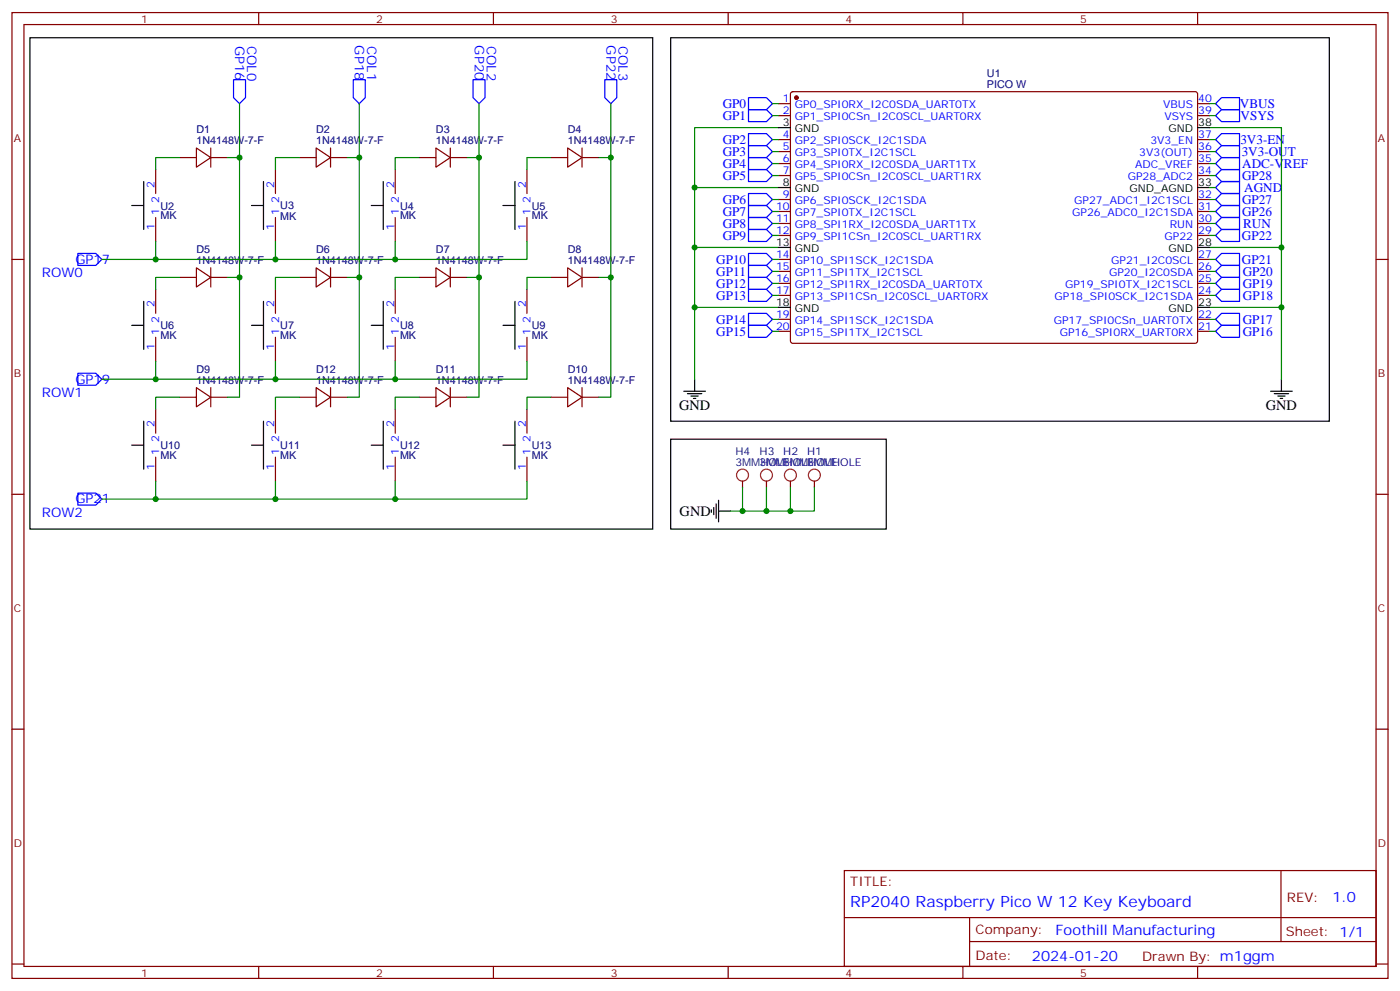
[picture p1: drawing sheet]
<svg xmlns="http://www.w3.org/2000/svg" width="412mm" height="292mm" viewBox="0 0 412 292" stroke-linecap="round" stroke-linejoin="round" font-family="sans-serif">
<g fill="none" stroke="#870000" stroke-width=".35">
<path d="M3.5 3.7h405.4v284.3h-405.4zM7.1 7.2h398.2v277.3h-398.2zM76.2 3.7v3.5M145.3 3.7v3.5M214.5 3.7v3.5M283.6 3.7v3.5M352.8 3.7v3.5M229.3 30.5h3.5M229.3 34h3.5M233.1 27.2l.4-.2h118.8l.5 .7-.1 72.9-.6 .5-118.8-.1-.5-.6v-72.7zM352.8 30.5h3.5M352.8 34h3.5"/>
<path d="M45.9 49.9v7.1M52.9 46.4h5M57.9 43.6l4.2 2.8-4.2 2.8zM62.1 43.6v5.6M62.1 46.4h4.9M81.1 49.9v7.1M88.2 46.4h4.9M93.1 43.6l4.3 2.8-4.3 2.8zM97.4 46.4h4.9M97.4 43.6v5.6M116.4 49.9v7.1M123.5 46.4h4.9"/>
<path d="M128.4 43.6l4.2 2.8-4.2 2.8zM132.6 46.4h5M132.6 43.6v5.6M155.2 49.9v7.1M162.3 46.4h4.9M167.2 43.6l4.2 2.8-4.2 2.8zM171.4 46.4h5M171.4 43.6v5.6M229.3 41.1h3.5M229.3 44.6h3.5M229.3 48.2h3.5M229.3 51.7h3.5"/>
<path d="M229.3 58.7h3.5M352.8 41.1h3.5M352.8 44.6h3.5M352.8 48.2h3.5M352.8 51.7h3.5M352.8 58.7h3.5M3.5 76.4h3.6M45.9 64v7.1M57.9 78.8l4.2 2.9-4.2 2.8zM62.1 78.8v5.7M81.1 64v7.1M93.1 78.8l4.3 2.9-4.3 2.8z"/>
<path d="M97.4 78.8v5.7M116.4 64v7.1M128.4 78.8l4.2 2.9-4.2 2.8zM132.6 78.8v5.7M155.2 64v7.1M167.2 78.8l4.2 2.9-4.2 2.8zM171.4 78.8v5.7M229.3 76.4h3.5M229.3 62.3h3.5M229.3 65.8h3.5M229.3 69.3h3.5M229.3 79.9h3.5"/>
<path d="M352.8 76.4h3.5M352.8 62.3h3.5M352.8 65.8h3.5M352.8 69.3h3.5M352.8 79.9h3.5M405.3 76.4h3.6M45.9 85.2v7.1M45.9 99.3v7.1M52.9 81.7h5M62.1 81.7h4.9M81.1 85.2v7.1M81.1 99.3v7.1"/>
<path d="M88.2 81.7h4.9M97.4 81.7h4.9M116.4 85.2v7.1M116.4 99.3v7.1M123.5 81.7h4.9M132.6 81.7h5M155.2 85.2v7.1M155.2 99.3v7.1M162.3 81.7h4.9M171.4 81.7h5M229.3 83.4h3.5M229.3 87h3.5"/>
<path d="M229.3 94h3.5M229.3 97.5h3.5M352.8 83.4h3.5M352.8 87h3.5M352.8 94h3.5M352.8 97.5h3.5M52.9 116.9h5M57.9 114.1l4.2 2.8-4.2 2.9zM62.1 114.1v5.7M62.1 116.9h4.9M88.2 116.9h4.9M93.1 114.1l4.3 2.8-4.3 2.9z"/>
<path d="M97.4 114.1v5.7M97.4 116.9h4.9M123.5 116.9h4.9M128.4 114.1l4.2 2.8-4.2 2.9zM132.6 114.1v5.7M132.6 116.9h5M162.3 116.9h4.9M167.2 114.1l4.2 2.8-4.2 2.9zM171.4 114.1v5.7M171.4 116.9h5M45.9 120.5v7M45.9 134.6v7"/>
<path d="M81.1 120.5v7M81.1 134.6v7M116.4 120.5v7M116.4 134.6v7M155.2 120.5v7M155.2 134.6v7M3.5 145.5h3.6M218.7 141.6v1.8M225.8 141.6v1.8M232.8 141.6v1.8M239.9 141.6v1.8M405.3 145.5h3.6"/>
<path d="M3.5 214.7h3.6M405.3 214.7h3.6M248.7 256.3h156.6v28.2h-156.6zM377.3 256.3v20.9M248.7 270.1h156.5M285.6 277.2h119.6M285.6 270.1v14.2M3.5 283.8h3.6M76.2 284.5v3.5M145.3 284.5v3.5M214.5 284.5v3.5M283.6 284.5v3.5"/>
<path d="M352.8 284.5v3.5M405.3 283.8h3.6"/>
</g>
<g fill="none" stroke="#00f" stroke-width=".35">
<path d="M68.8 23.5h3.5v5.3l-1.7 1.7-1.8-1.7zM104.1 23.5h3.5v5.3l-1.8 1.7-1.7-1.7zM139.3 23.5h3.6v5.3l-1.8 1.7-1.8-1.7zM178.2 23.5h3.5v5.3l-1.8 1.7-1.7-1.7zM220.5 28.8h5.3l1.7 1.7-1.7 1.8h-5.3zM220.5 32.3h5.3l1.7 1.7-1.7 1.8h-5.3zM220.5 39.3h5.3l1.7 1.8-1.7 1.8h-5.3zM358.1 34l1.7-1.7h5.3v3.5h-5.3zM359.8 28.8h5.3v3.5h-5.3l-1.7-1.8zM220.5 42.9h5.3l1.7 1.7-1.7 1.8h-5.3zM220.5 46.4h5.3l1.7 1.8-1.7 1.7h-5.3zM220.5 49.9h5.3l1.7 1.8-1.7 1.7h-5.3z"/>
<path d="M220.5 57h5.3l1.7 1.7-1.7 1.8h-5.3zM358.1 41.1l1.7-1.8h5.3v3.6h-5.3zM358.1 48.2l1.7-1.8h5.3v3.5h-5.3zM359.8 42.9h5.3v3.5h-5.3l-1.7-1.8zM359.8 49.9h5.3v3.5h-5.3l-1.7-1.7zM359.8 53.4h5.3v3.6h-5.3l-1.7-1.8zM359.8 57h5.3v3.5h-5.3l-1.7-1.8zM22.9 74.6h5.3l1.8 1.8-1.8 1.7h-5.3zM220.5 60.5h5.3l1.7 1.8-1.7 1.7h-5.3zM220.5 64h5.3l1.7 1.8-1.7 1.8h-5.3zM220.5 67.6h5.3l1.7 1.7-1.7 1.8h-5.3zM220.5 74.6h5.3l1.7 1.8-1.7 1.7h-5.3z"/>
<path d="M220.5 78.1h5.3l1.7 1.8-1.7 1.8h-5.3zM358.1 62.3l1.7-1.8h5.3v3.5h-5.3zM358.1 79.9l1.7-1.8h5.3v3.6h-5.3zM358.1 69.3l1.7-1.7h5.3v3.5h-5.3zM359.8 64h5.3v3.6h-5.3l-1.7-1.8zM359.8 74.6h5.3v3.5h-5.3l-1.7-1.7zM220.5 81.7h5.3l1.7 1.7-1.7 1.8h-5.3zM220.5 85.2h5.3l1.7 1.8-1.7 1.7h-5.3zM220.5 92.3h5.3l1.7 1.7-1.7 1.8h-5.3zM220.5 95.8h5.3l1.7 1.7-1.7 1.8h-5.3zM358.1 87l1.7-1.8h5.3v3.5h-5.3zM358.1 94l1.7-1.7h5.3v3.5h-5.3z"/>
<path d="M359.8 81.7h5.3v3.5h-5.3l-1.7-1.8zM359.8 95.8h5.3v3.5h-5.3l-1.7-1.8zM22.9 109.9h5.3l1.8 1.8-1.8 1.7h-5.3zM22.9 145.2h5.3l1.8 1.7-1.8 1.8h-5.3z"/>
</g>
<g fill="none" stroke="#000" stroke-width=".35">
<path d="M8.8 11.1h183.5v144.7h-183.5zM197.6 11.1h194v112.9h-194zM229.3 37.6h3.5M352.8 37.6h3.5M42.3 53.4v14.2M77.6 53.4v14.2M112.9 53.4v14.2M151.7 53.4v14.2M229.3 55.2h3.5M352.8 55.2h3.5M38.8 60.5h3.5M74.1 60.5h3.5"/>
<path d="M109.4 60.5h3.5M148.2 60.5h3.5M229.3 72.8h3.5M352.8 72.8h3.5M38.8 95.8h3.5M42.3 88.7v14.1M74.1 95.8h3.5M77.6 88.7v14.1M109.4 95.8h3.5M112.9 88.7v14.1M148.2 95.8h3.5M151.7 88.7v14.1"/>
<path d="M229.3 90.5h3.5M352.8 90.5h3.5M201.4 115.2h6.4M202.5 115.9h4.2M203.6 116.6h2.1M204.3 117.3h.7M204.6 111.7v3.5M374.3 115.2h6.3M375.4 115.9h4.2M376.4 116.6h2.1M377.1 117.3h.7M377.5 111.7v3.5"/>
<path d="M38.8 131.1h3.5M42.3 124v14.1M74.1 131.1h3.5M77.6 124v14.1M109.4 131.1h3.5M112.9 124v14.1M148.2 131.1h3.5M151.7 124v14.1M197.6 129.3h63.5v26.5h-63.5zM209.5 150.1v.7M210.3 149.4v2.1M211 148.3v4.3"/>
<path d="M211.7 150.5h3.5M211.7 147.3v6.3"/>
</g>
<g fill="none" stroke="#008700" stroke-width=".35">
<path d="M70.6 30.5v15.9M105.8 30.5v15.9M141.1 30.5v15.9M179.9 30.5v15.9M227.5 30.5h1.8M227.5 34h1.8M229.3 37.6h-24.7v17.6h24.7M356.3 37.6h21.2v35.2h-21.2M356.3 30.5h1.8M356.3 34h1.8M52.9 46.4h-7v3.5M67 46.4h3.6v35.3h-3.6"/>
<path d="M88.2 46.4h-7.1v3.5M102.3 46.4h3.5v35.3h-3.5M123.5 46.4h-7.1v3.5M137.6 46.4h3.5v35.3h-3.5M162.3 46.4h-7.1v3.5M176.4 46.4h3.5v35.3h-3.5M204.6 55.2v17.6h24.7M227.5 58.7h1.8M227.5 41.1h1.8M227.5 44.6h1.8M227.5 48.2h1.8M227.5 51.7h1.8"/>
<path d="M356.3 58.7h1.8M356.3 55.2h1.8M356.3 41.1h1.8M356.3 44.6h1.8M356.3 48.2h1.8M356.3 51.7h1.8M30 76.4h15.9M45.9 71.1v5.3h35.2M81.1 71.1v5.3h35.3M116.4 71.1v5.3h38.8v-5.3M204.6 72.8v17.7h24.7M227.5 76.4h1.8"/>
<path d="M227.5 79.9h1.8M227.5 69.3h1.8M227.5 65.8h1.8M227.5 62.3h1.8M356.3 76.4h1.8M356.3 79.9h1.8M356.3 69.3h1.8M356.3 65.8h1.8M356.3 62.3h1.8M377.5 72.8v17.7h-21.2M52.9 81.7h-7v3.5M70.6 81.7v35.2h-3.6"/>
<path d="M88.2 81.7h-7.1v3.5M105.8 81.7v35.2h-3.5M123.5 81.7h-7.1v3.5M141.1 81.7v35.2h-3.5M162.3 81.7h-7.1v3.5M179.9 81.7v35.2h-3.5M204.6 90.5v21.2M227.5 87h1.8M227.5 94h1.8M227.5 97.5h1.8M227.5 83.4h1.8M356.3 87h1.8"/>
<path d="M356.3 94h1.8M356.3 97.5h1.8M356.3 83.4h1.8M377.5 90.5v21.2M30 111.7h15.9M45.9 106.4v5.3h35.2M52.9 116.9h-7v3.6M81.1 106.4v5.3h35.3M88.2 116.9h-7.1v3.6M116.4 106.4v5.3h38.8v-5.3M123.5 116.9h-7.1v3.6M162.3 116.9h-7.1v3.6"/>
<path d="M30 146.9h15.9M45.9 141.6v5.3h35.2M81.1 141.6v5.3h35.3M116.4 141.6v5.3h38.8v-5.3M218.7 143.4v7.1h-3.5M225.8 143.4v7.1h-7.1M232.8 143.4v7.1h-7M239.9 143.4v7.1h-7.1"/>
</g>
<circle cx="234.6" cy="28.8" r=".53" fill="#870000" stroke="#870000" stroke-width=".35"/>
<g fill="none" stroke="#8c2424" stroke-width=".35">
<circle cx="218.7" cy="139.9" r="1.76"/>
<circle cx="225.8" cy="139.9" r="1.76"/>
<circle cx="232.8" cy="139.9" r="1.76"/>
<circle cx="239.9" cy="139.9" r="1.76"/>
</g>
<g fill="#060">
<circle cx="70.6" cy="81.7" r=".88"/>
<circle cx="105.8" cy="81.7" r=".88"/>
<circle cx="141.1" cy="81.7" r=".88"/>
<circle cx="179.9" cy="81.7" r=".88"/>
<circle cx="116.4" cy="76.4" r=".88"/>
<circle cx="81.1" cy="76.4" r=".88"/>
<circle cx="116.4" cy="111.7" r=".88"/>
<circle cx="81.1" cy="111.7" r=".88"/>
<circle cx="116.4" cy="146.9" r=".88"/>
<circle cx="81.1" cy="146.9" r=".88"/>
<circle cx="45.9" cy="111.7" r=".88"/>
<circle cx="45.9" cy="146.9" r=".88"/>
<circle cx="45.9" cy="76.4" r=".88"/>
<circle cx="179.9" cy="46.4" r=".88"/>
<circle cx="141.1" cy="46.4" r=".88"/>
<circle cx="105.8" cy="46.4" r=".88"/>
<circle cx="70.6" cy="46.4" r=".88"/>
<circle cx="204.6" cy="55.2" r=".88"/>
<circle cx="204.6" cy="72.8" r=".88"/>
<circle cx="377.5" cy="72.8" r=".88"/>
<circle cx="204.6" cy="90.5" r=".88"/>
<circle cx="377.5" cy="90.5" r=".88"/>
<circle cx="218.7" cy="150.5" r=".88"/>
<circle cx="225.8" cy="150.5" r=".88"/>
<circle cx="232.8" cy="150.5" r=".88"/>
</g>
<text font-size="4.6" fill="#00f" x="250.5" y="266.9">RP2040 Raspberry Pico W 12 Key Keyboard</text>
<g font-size="4.2">
<text x="200" y="120.8">GND</text>
<text x="372.9" y="120.8">GND</text>
<text x="200.2" y="151.9">GND</text>
</g>
<g font-size="4.2" fill="#00f">
<text x="392.5" y="265.6">1.0</text>
<text x="310.9" y="275.1">Foothill Manufacturing</text>
<text x="304" y="282.9">2024-01-20</text>
</g>
<g font-size="3.9" fill="#00f">
<text x="69.3" y="13.4" transform="rotate(90 69.3 13.4)">GP16</text>
<text x="72.8" y="13.4" transform="rotate(90 72.8 13.4)">COL0</text>
<text x="104.6" y="13.3" transform="rotate(90 104.6 13.3)">GP18</text>
<text x="108.1" y="13.5" transform="rotate(90 108.1 13.5)">COL1</text>
<text x="139.8" y="13.3" transform="rotate(90 139.8 13.3)">GP20</text>
<text x="143.4" y="13.5" transform="rotate(90 143.4 13.5)">COL2</text>
<text x="178.6" y="13.3" transform="rotate(90 178.6 13.3)">GP22</text>
<text x="182.2" y="13.5" transform="rotate(90 182.2 13.5)">COL3</text>
<text x="212.9" y="31.8">GP0</text>
<text x="212.9" y="35.3">GP1</text>
<text x="365.2" y="31.8">VBUS</text>
<text x="365.5" y="35.3">VSYS</text>
<text x="212.9" y="42.4">GP2</text>
<text x="212.9" y="45.9">GP3</text>
<text x="365.4" y="42.3">3V3-EN</text>
<text x="365.8" y="45.9">3V3-OUT</text>
<text x="212.9" y="49.4">GP4</text>
<text x="212.9" y="53">GP5</text>
<text x="365.9" y="52.9">GP28</text>
<text x="365.9" y="49.4">ADC-VREF</text>
<text x="365.9" y="60">GP27</text>
<text x="366.5" y="56.4">AGND</text>
<text x="212.9" y="60">GP6</text>
<text x="212.9" y="63.5">GP7</text>
<text x="365.9" y="63.5">GP26</text>
<text x="212.9" y="67.1">GP8</text>
<text x="212.9" y="70.6">GP9</text>
<text x="365.8" y="70.6">GP22</text>
<text x="366.2" y="67">RUN</text>
<text x="22.2" y="77.6">GP17</text>
<text x="211" y="77.6">GP10</text>
<text x="365.8" y="77.6">GP21</text>
<text x="12.3" y="81.7">ROW0</text>
<text x="211" y="81.2">GP11</text>
<text x="366.1" y="81.2">GP20</text>
<text x="211" y="84.7">GP12</text>
<text x="211" y="88.2">GP13</text>
<text x="366.1" y="84.7">GP19</text>
<text x="366.1" y="88.2">GP18</text>
<text x="211" y="95.3">GP14</text>
<text x="366.1" y="95.3">GP17</text>
<text x="211" y="98.8">GP15</text>
<text x="366.1" y="98.8">GP16</text>
<text x="22.2" y="112.9">GP19</text>
<text x="12.3" y="116.9">ROW1</text>
<text x="22.2" y="148.2">GP21</text>
<text x="12.3" y="152.2">ROW2</text>
</g>
<g font-size="3.9" fill="#800">
<text x="250.5" y="260.9">TITLE:</text>
<text x="379.1" y="265.6">REV:</text>
<text x="287.4" y="275.1">Company:</text>
<text x="378.7" y="275.7">Sheet: 1/1</text>
<text x="287.4" y="282.8">Date:</text>
<text x="336.4" y="282.8">Drawn By: m1ggm</text>
</g>
<g font-size="3.2" fill="#800">
<text x="41.6" y="6.7">1</text>
<text x="110.8" y="6.7">2</text>
<text x="179.9" y="6.7">3</text>
<text x="249.1" y="6.7">4</text>
<text x="318.2" y="6.7">5</text>
<text x="4.1" y="41.8">A</text>
<text x="405.9" y="41.8">A</text>
<text x="4.1" y="110.9">B</text>
<text x="405.9" y="110.9">B</text>
<text x="4.1" y="180.1">C</text>
<text x="405.9" y="180.1">C</text>
<text x="4.1" y="249.2">D</text>
<text x="405.9" y="249.2">D</text>
<text x="41.6" y="287.5">1</text>
<text x="110.8" y="287.5">2</text>
<text x="179.9" y="287.5">3</text>
<text x="249.1" y="287.5">4</text>
<text x="318.2" y="287.5">5</text>
</g>
<g font-size="3.2" fill="#000080">
<text x="290.7" y="22.8">U1</text>
<text x="290.7" y="25.9">PICO W</text>
<text x="57.9" y="39.3">D1</text>
<text x="93.1" y="39.3">D2</text>
<text x="128.4" y="39.3">D3</text>
<text x="167.2" y="39.3">D4</text>
<text x="57.9" y="42.5">1N4148W-7-F</text>
<text x="93.1" y="42.5">1N4148W-7-F</text>
<text x="128.4" y="42.5">1N4148W-7-F</text>
<text x="167.2" y="42.5">1N4148W-7-F</text>
<text x="47.3" y="64.6">MK</text>
<text x="47.3" y="61.7">U2</text>
<text x="82.5" y="64.9">MK</text>
<text x="82.5" y="61.6">U3</text>
<text x="117.8" y="64.6">MK</text>
<text x="117.8" y="61.7">U4</text>
<text x="156.6" y="64.6">MK</text>
<text x="156.6" y="61.7">U5</text>
<text x="57.9" y="77.8">1N4148W-7-F</text>
<text x="57.9" y="74.6">D5</text>
<text x="93.1" y="77.8">1N4148W-7-F</text>
<text x="93.1" y="74.6">D6</text>
<text x="128.4" y="77.8">1N4148W-7-F</text>
<text x="128.4" y="74.6">D7</text>
<text x="167.2" y="77.8">1N4148W-7-F</text>
<text x="167.2" y="74.6">D8</text>
<text x="47.3" y="99.9">MK</text>
<text x="47.3" y="97">U6</text>
<text x="82.5" y="99.9">MK</text>
<text x="82.5" y="97">U7</text>
<text x="117.8" y="99.9">MK</text>
<text x="117.8" y="97">U8</text>
<text x="156.6" y="99.9">MK</text>
<text x="156.6" y="97">U9</text>
<text x="57.9" y="113.1">1N4148W-7-F</text>
<text x="57.9" y="109.8">D9</text>
<text x="93.1" y="113.1">1N4148W-7-F</text>
<text x="93.1" y="109.8">D12</text>
<text x="128.4" y="113.1">1N4148W-7-F</text>
<text x="128.4" y="109.8">D11</text>
<text x="167.2" y="113.1">1N4148W-7-F</text>
<text x="167.2" y="109.8">D10</text>
<text x="47.3" y="135.2">MK</text>
<text x="47.3" y="132.2">U10</text>
<text x="82.5" y="135.2">MK</text>
<text x="82.5" y="132.2">U11</text>
<text x="117.8" y="135.2">MK</text>
<text x="117.8" y="132.2">U12</text>
<text x="156.6" y="135.2">MK</text>
<text x="156.6" y="132.2">U13</text>
<text x="216.6" y="137.1">3MMHOLE</text>
<text x="216.6" y="133.9">H4</text>
<text x="223.8" y="137.1">3MMHOLE</text>
<text x="223.8" y="133.9">H3</text>
<text x="230.7" y="137.1">3MMHOLE</text>
<text x="230.7" y="133.9">H2</text>
<text x="237.8" y="137.1">3MMHOLE</text>
<text x="237.8" y="133.9">H1</text>
</g>
<g font-size="3.2" fill="#00f">
<text x="230.6" y="30.2">1</text>
<text x="230.6" y="33.7">2</text>
<text x="234.1" y="31.9">GP0_SPI0RX_I2C0SDA_UART0TX</text>
<text x="234.1" y="35.5">GP1_SPI0CSn_I2C0SCL_UART0RX</text>
<text x="342.6" y="31.9">VBUS</text>
<text x="343" y="35.5">VSYS</text>
<text x="353" y="33.7">39</text>
<text x="353" y="30.2">40</text>
<text x="230.6" y="40.7">4</text>
<text x="353" y="40.7">37</text>
<text x="230.6" y="44.3">5</text>
<text x="230.6" y="47.8">6</text>
<text x="234.1" y="42.5">GP2_SPI0SCK_I2C1SDA</text>
<text x="234.1" y="46">GP3_SPI0TX_I2C1SCL</text>
<text x="335.6" y="46">3V3(OUT)</text>
<text x="338.9" y="42.5">3V3_EN</text>
<text x="353" y="47.8">35</text>
<text x="353" y="44.3">36</text>
<text x="230.6" y="51.3">7</text>
<text x="234.1" y="49.6">GP4_SPI0RX_I2C0SDA_UART1TX</text>
<text x="234.1" y="53.1">GP5_SPI0CSn_I2C0SCL_UART1RX</text>
<text x="332.2" y="53.1">GP28_ADC2</text>
<text x="334.4" y="49.6">ADC_VREF</text>
<text x="353" y="51.3">34</text>
<text x="45.5" y="55.2" transform="rotate(-90 45.5 55.2)">2</text>
<text x="46.9" y="59.7" transform="rotate(-90 46.9 59.7)">2</text>
<text x="80.8" y="55.2" transform="rotate(-90 80.8 55.2)">2</text>
<text x="82.2" y="59.7" transform="rotate(-90 82.2 59.7)">2</text>
<text x="116.1" y="55.2" transform="rotate(-90 116.1 55.2)">2</text>
<text x="117.5" y="59.7" transform="rotate(-90 117.5 59.7)">2</text>
<text x="154.9" y="55.2" transform="rotate(-90 154.9 55.2)">2</text>
<text x="156.3" y="59.7" transform="rotate(-90 156.3 59.7)">2</text>
<text x="230.6" y="58.4">9</text>
<text x="353" y="58.4">32</text>
<text x="46.9" y="63.3" transform="rotate(-90 46.9 63.3)">1</text>
<text x="82.2" y="63.3" transform="rotate(-90 82.2 63.3)">1</text>
<text x="117.5" y="63.3" transform="rotate(-90 117.5 63.3)">1</text>
<text x="156.3" y="63.3" transform="rotate(-90 156.3 63.3)">1</text>
<text x="228.6" y="61.9">10</text>
<text x="228.6" y="65.4">11</text>
<text x="234.1" y="60.1">GP6_SPI0SCK_I2C1SDA</text>
<text x="234.1" y="63.7">GP7_SPI0TX_I2C1SCL</text>
<text x="315.8" y="63.7">GP26_ADC0_I2C1SDA</text>
<text x="316.5" y="60.1">GP27_ADC1_I2C1SCL</text>
<text x="353" y="65.4">30</text>
<text x="353" y="61.9">31</text>
<text x="45.5" y="67.8" transform="rotate(-90 45.5 67.8)">1</text>
<text x="80.8" y="67.8" transform="rotate(-90 80.8 67.8)">1</text>
<text x="116.1" y="67.8" transform="rotate(-90 116.1 67.8)">1</text>
<text x="154.9" y="67.8" transform="rotate(-90 154.9 67.8)">1</text>
<text x="228.6" y="69">12</text>
<text x="234.1" y="67.2">GP8_SPI1RX_I2C0SDA_UART1TX</text>
<text x="234.1" y="70.7">GP9_SPI1CSn_I2C0SCL_UART1RX</text>
<text x="343.1" y="70.7">GP22</text>
<text x="344.6" y="67.2">RUN</text>
<text x="353" y="69">29</text>
<text x="228.6" y="76">14</text>
<text x="234.1" y="77.8">GP10_SPI1SCK_I2C1SDA</text>
<text x="327.3" y="77.8">GP21_I2C0SCL</text>
<text x="353" y="76">27</text>
<text x="228.6" y="79.6">15</text>
<text x="228.6" y="83.1">16</text>
<text x="234.1" y="81.3">GP11_SPI1TX_I2C1SCL</text>
<text x="326.7" y="81.3">GP20_I2C0SDA</text>
<text x="353" y="83.1">25</text>
<text x="353" y="79.6">26</text>
<text x="228.6" y="86.6">17</text>
<text x="234.1" y="84.8">GP12_SPI1RX_I2C0SDA_UART0TX</text>
<text x="234.1" y="88.4">GP13_SPI1CSn_I2C0SCL_UART0RX</text>
<text x="310.7" y="88.4">GP18_SPI0SCK_I2C1SDA</text>
<text x="313.7" y="84.8">GP19_SPI0TX_I2C1SCL</text>
<text x="353" y="86.6">24</text>
<text x="45.5" y="90.5" transform="rotate(-90 45.5 90.5)">2</text>
<text x="46.9" y="95" transform="rotate(-90 46.9 95)">2</text>
<text x="80.8" y="90.5" transform="rotate(-90 80.8 90.5)">2</text>
<text x="82.2" y="95" transform="rotate(-90 82.2 95)">2</text>
<text x="116.1" y="90.5" transform="rotate(-90 116.1 90.5)">2</text>
<text x="117.5" y="95" transform="rotate(-90 117.5 95)">2</text>
<text x="154.9" y="90.5" transform="rotate(-90 154.9 90.5)">2</text>
<text x="156.3" y="95" transform="rotate(-90 156.3 95)">2</text>
<text x="228.6" y="93.7">19</text>
<text x="234.1" y="95.4">GP14_SPI1SCK_I2C1SDA</text>
<text x="310.4" y="95.4">GP17_SPI0CSn_UART0TX</text>
<text x="353" y="93.7">22</text>
<text x="46.9" y="98.6" transform="rotate(-90 46.9 98.6)">1</text>
<text x="82.2" y="98.6" transform="rotate(-90 82.2 98.6)">1</text>
<text x="117.5" y="98.6" transform="rotate(-90 117.5 98.6)">1</text>
<text x="156.3" y="98.6" transform="rotate(-90 156.3 98.6)">1</text>
<text x="228.6" y="97.2">20</text>
<text x="234.1" y="99">GP15_SPI1TX_I2C1SCL</text>
<text x="312.2" y="99">GP16_SPI0RX_UART0RX</text>
<text x="353" y="97.2">21</text>
<text x="45.5" y="103.1" transform="rotate(-90 45.5 103.1)">1</text>
<text x="80.8" y="103.1" transform="rotate(-90 80.8 103.1)">1</text>
<text x="116.1" y="103.1" transform="rotate(-90 116.1 103.1)">1</text>
<text x="154.9" y="103.1" transform="rotate(-90 154.9 103.1)">1</text>
<text x="45.5" y="125.8" transform="rotate(-90 45.5 125.8)">2</text>
<text x="80.8" y="125.8" transform="rotate(-90 80.8 125.8)">2</text>
<text x="116.1" y="125.8" transform="rotate(-90 116.1 125.8)">2</text>
<text x="154.9" y="125.8" transform="rotate(-90 154.9 125.8)">2</text>
<text x="46.9" y="130.2" transform="rotate(-90 46.9 130.2)">2</text>
<text x="82.2" y="130.2" transform="rotate(-90 82.2 130.2)">2</text>
<text x="117.5" y="130.2" transform="rotate(-90 117.5 130.2)">2</text>
<text x="156.3" y="130.2" transform="rotate(-90 156.3 130.2)">2</text>
<text x="46.9" y="133.9" transform="rotate(-90 46.9 133.9)">1</text>
<text x="82.2" y="133.9" transform="rotate(-90 82.2 133.9)">1</text>
<text x="117.5" y="133.9" transform="rotate(-90 117.5 133.9)">1</text>
<text x="156.3" y="133.9" transform="rotate(-90 156.3 133.9)">1</text>
<text x="45.5" y="138.4" transform="rotate(-90 45.5 138.4)">1</text>
<text x="80.8" y="138.4" transform="rotate(-90 80.8 138.4)">1</text>
<text x="116.1" y="138.4" transform="rotate(-90 116.1 138.4)">1</text>
<text x="154.9" y="138.4" transform="rotate(-90 154.9 138.4)">1</text>
</g>
<g font-size="3.2">
<text x="230.6" y="37.2">3</text>
<text x="234.1" y="39">GND</text>
<text x="344.2" y="39">GND</text>
<text x="353" y="37.2">38</text>
<text x="230.6" y="54.9">8</text>
<text x="234.1" y="56.6">GND</text>
<text x="332.7" y="56.6">GND_AGND</text>
<text x="353" y="54.9">33</text>
<text x="228.6" y="72.5">13</text>
<text x="234.1" y="74.3">GND</text>
<text x="344.2" y="74.3">GND</text>
<text x="353" y="72.5">28</text>
<text x="228.6" y="90.1">18</text>
<text x="234.1" y="91.9">GND</text>
<text x="344.2" y="91.9">GND</text>
<text x="353" y="90.1">23</text>
</g>
</svg>
